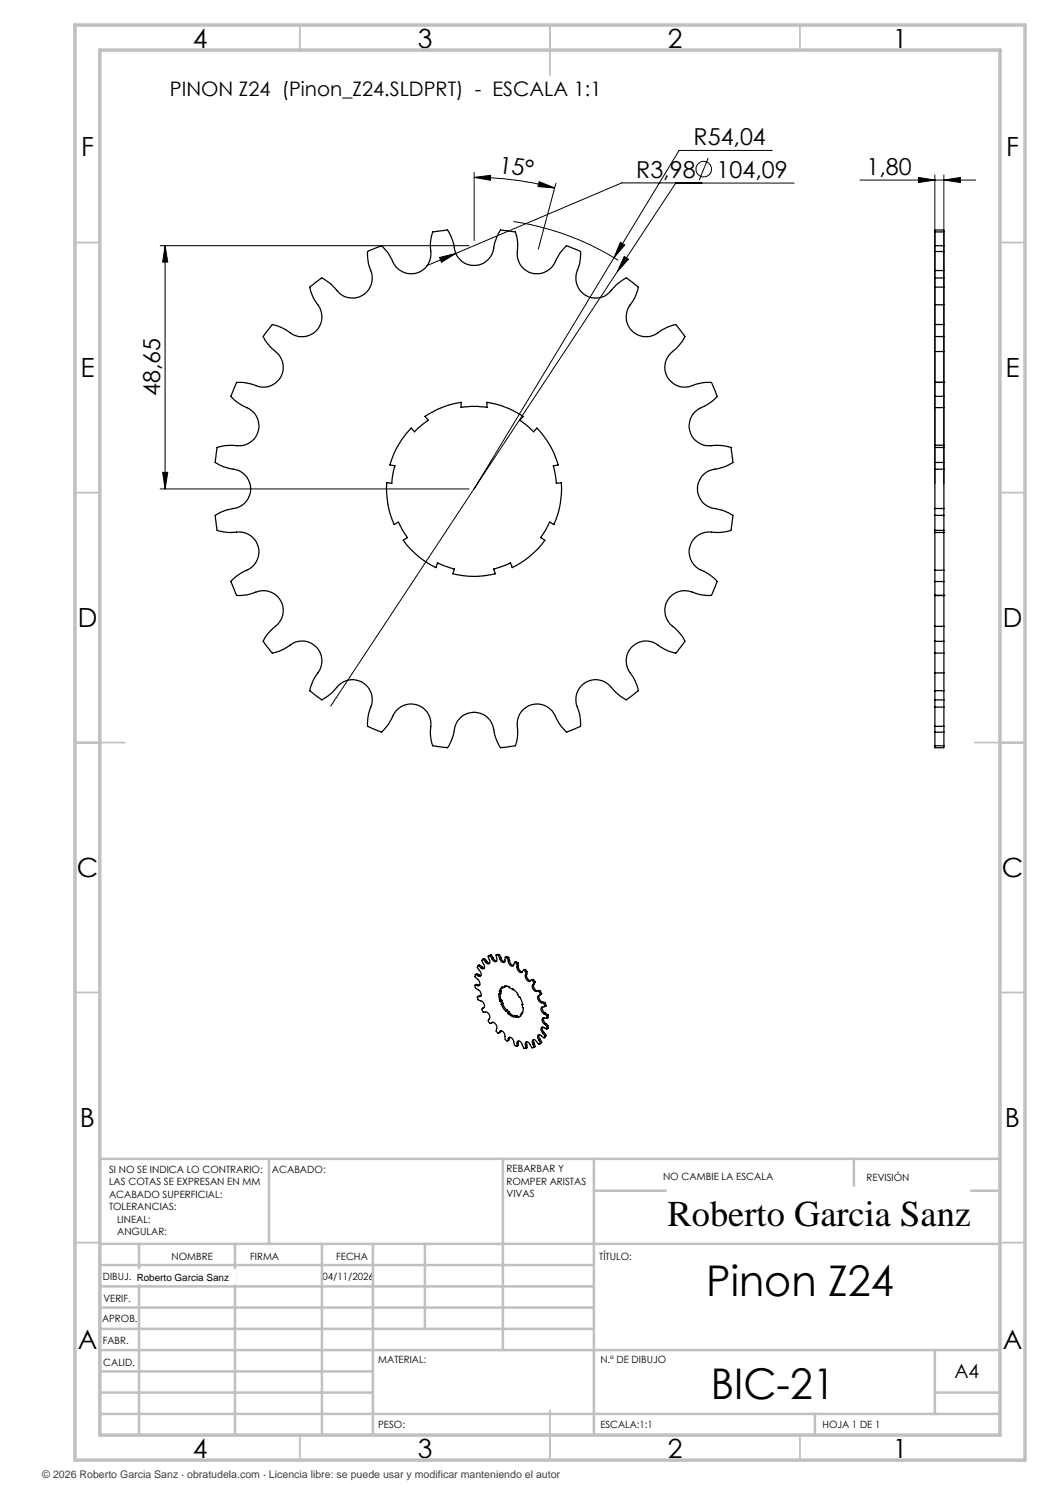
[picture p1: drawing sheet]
<svg xmlns="http://www.w3.org/2000/svg" width="210mm" height="297mm" viewBox="0 0 210 297" stroke-linecap="round" stroke-linejoin="round" font-family="sans-serif">
<g fill="none" stroke="#000" stroke-width=".2">
<path d="M94.8 35.5l3.3-.4v1zM94.8 35.5a62.4 62.4 0 0 1 16.1 2.1M94.8 34.5v13.6M107.8 36.3l3.1 1.3-3.3-.3zM111.2 36.6l-3.5 13.2M135.1 36.6l-11.6 17.7M141.6 31.6l-1.8 4.5M154.4 30.1h-18.6l-41 67.7M158.8 36.6h-34.4l-33.2 14.1M172 36h23.1M183.7 35.5l3.3 .5-3.3 .5zM187 35v61.8"/>
<path d="M188.8 36l3.3-.5v1zM188.8 35v61.8M32 49.1h61.8M33 49.1v48.7M33 49.1l.5 3.3h-1zM87.9 51.5l3.3-.8-2.9 1.8zM91.2 50.7l-5.9 2.5M102.7 44.3a54.5 54.5 0 0 1 20.9 7.8M123.5 54.3l-57.4 86.9M124.1 48.5l.9 .5-2.2 2.5zM124.8 51.3l.9 .6-2.2 2.4zM32 97.8h61.8"/>
<path d="M32.5 94.5h1l-.5 3.3z"/>
<circle cx="140.7" cy="33.8" r="1.56"/>
</g>
<g fill="none" stroke="#c0c0c0" stroke-width=".35">
<path d="M60 5v5M110 5v10M160 5v5M15 48.5h5M200 48.5h5M15 98.5h5M200 98.5h5M15 148.5h10M195 148.5h10M15 198.5h5M200 198.5h5M15 248.5h5"/>
<path d="M200 248.5h5M60 287v5M110 282v10M160 287v5"/>
</g>
<g fill="none" stroke="#c0c0c0" stroke-width=".5">
<path d="M53.8 231.8v17M100.6 231.8v38.2M118.8 231.8v55.2M118.8 238.2h81.2M170.8 231.8v6.4M200 231.8h-180v55.2M20 248.8h180M20 257.3h98.8M20 253h98.8M27.8 248.8v38.2M47 248.8v38.2M64.4 248.8v38.2"/>
<path d="M74.6 248.8v38.2M85 248.8v17M20 265.8h98.8M20 261.5h98.8M20 278.5h54.6M20 274.3h54.6M20 270h180M187 278.5h13M187 270v12.8M20 282.8h180M163 282.8v4.2"/>
</g>
<path d="M15 5h190v287h-190zM20 10h180v277h-180z" fill="none" stroke="#c0c0c0" stroke-width=".7"/>
<g fill="#000">
<path d="M107.8 36.3l3.1 1.3-3.3-.3zM94.8 35.5l3.3-.4v1z"/>
<path d="M124.8 51.3l-1.3 3 2.2-2.4zM87.9 51.5l.4 1 2.9-1.8zM124.1 48.5l-1.3 3 2.2-2.5zM183.7 35.5l3.3 .5-3.3 .5zM188.8 36l3.3-.5v1z"/>
<path d="M32.5 94.5h1l-.5 3.3zM33 49.1l.5 3.3h-1z"/>
</g>
<g fill="none" stroke="#000" stroke-width=".25">
<path d="M187 57.4v3.6M187 55.6v1.8M187 54.1v1.5M187 50.3v3.8M187 49.1v1.2M187 46.4v2.7M187 46.4v-.4h1.8v.4M187 57.4h1.8M187 55.6h1.8M187 54.1h1.8M187 50.3h1.8M187 49.1h1.8"/>
<path d="M187 46.4h1.8M188.8 57.4v3.6M188.8 55.6v1.8M188.8 54.1v1.5M188.8 50.3v3.8M188.8 49.1v1.2M188.8 46.4v2.7M54.5 64.9a9.6 9.6 0 0 1 4 2 4 4 0 0 0 5.1-1.1 4 4 0 0 0-.3-5.2l-.8-1.3-.6-1.9 2.4-1.8 .5 .2a10.2 10.2 0 0 1 3 2.7 4 4 0 0 0 5.2 .3 4 4 0 0 0 1-5.1l-.4-2-.1-1.4 2.8-1.2 .4 .4a11.1 11.1 0 0 1 2.1 3.4 4 4 0 0 0 5 1.5 4 4 0 0 0 2.3-4.6v-1.5l.4-1.9 3-.4 .3 .4a10.9 10.9 0 0 1 1.2 3.9 4 4 0 0 0 4.4 2.8 4 4 0 0 0 3.4-3.9l.6-1.9 .7-1.3 3 .4 .1 .5a9.4 9.4 0 0 1 .2 4 4 4 0 0 0 3.5 3.8 4 4 0 0 0 4.4-2.8l.7-1.3 1.3-1.5 2.8 1.2v.5a9.6 9.6 0 0 1-.8 3.9 4 4 0 0 0 2.4 4.6 4 4 0 0 0 4.9-1.6l1-1 1.7-1.1 2.4 1.8-.1 .5a9.5 9.5 0 0 1-1.9 3.6 4 4 0 0 0 1.1 5.1 4 4 0 0 0 5.2-.4l1.3-.7 1.8-.6 1.9 2.4-.2 .4a10.2 10.2 0 0 1-2.7 3 4 4 0 0 0-.3 5.2 4 4 0 0 0 5.1 1l1.9-.4h1.5l1.1 2.8-.3 .3a10.2 10.2 0 0 1-3.4 2.2 4 4 0 0 0-1.5 5 4 4 0 0 0 4.6 2.3h1.9l1.5 .4 .4 3-.4 .2a10.9 10.9 0 0 1-3.9 1.3 4 4 0 0 0-2.8 4.4 4 4 0 0 0 3.9 3.4l1.5 .4 1.7 .9-.4 3-.5 .1a10.5 10.5 0 0 1-4 .2 4 4 0 0 0-3.9 3.5 4 4 0 0 0 2.9 4.3l1.7 1.1 1 1-1.1 2.8h-.5a10.3 10.3 0 0 1-3.9-.9 4 4 0 0 0-4.7 2.4 4 4 0 0 0 1.7 5l1.3 1.4 .8 1.3-1.9 2.3-.4-.1a10.1 10.1 0 0 1-3.6-1.8 4 4 0 0 0-5.1 1.1 4 4 0 0 0 .3 5.2l.8 1.3 .6 1.8-2.4 1.9-.5-.3a10.2 10.2 0 0 1-3-2.7 4 4 0 0 0-5.1-.2 4 4 0 0 0-1.1 5.1l.5 1.9v1.5l-2.8 1.1-.3-.3a11.1 11.1 0 0 1-2.2-3.4 4 4 0 0 0-5-1.6 4 4 0 0 0-2.3 4.7v1.4l-.4 2-3 .3-.3-.3a10.8 10.8 0 0 1-1.2-3.9 4 4 0 0 0-4.4-2.8 4 4 0 0 0-3.4 3.9l-.6 1.9-.7 1.2-3-.3-.1-.5a9.5 9.5 0 0 1-.2-4 4 4 0 0 0-3.5-3.9 4 4 0 0 0-4.3 2.9l-.8 1.3-1.3 1.4-2.8-1.1v-.5a9.6 9.6 0 0 1 .9-4 4 4 0 0 0-2.4-4.6 4 4 0 0 0-5 1.7l-1.4 1.3-1.3 .8-2.4-1.9 .2-.4a10.2 10.2 0 0 1 1.8-3.6 4 4 0 0 0-1.1-5.1 4 4 0 0 0-5.2 .3l-1.7 .9-1.4 .4-1.9-2.3 .2-.5a10.7 10.7 0 0 1 2.8-3 4 4 0 0 0 .2-5.2 4 4 0 0 0-5.1-1l-1.4 .4-2 .1-1.1-2.8 .3-.4a10.9 10.9 0 0 1 3.4-2.1 4 4 0 0 0 1.6-5 4 4 0 0 0-4.7-2.3h-1.5l-1.9-.4-.4-3 .5-.3a9.3 9.3 0 0 1 3.8-1.2 4 4 0 0 0 2.8-4.4 4 4 0 0 0-3.9-3.4l-1.4-.4-1.8-.9 .4-3 .5-.1a11.5 11.5 0 0 1 4-.3 4 4 0 0 0 3.9-3.5 4 4 0 0 0-2.9-4.3l-1.7-1-1-1 1.1-2.8h.5a10.3 10.3 0 0 1 4 .8 4 4 0 0 0 4.6-2.4 4 4 0 0 0-1.7-4.9l-1.3-1.5-.8-1.2zM187 76.5v2.8M187 79.3v2.2M187 76.5h.1M187 70.3v6.2"/>
<path d="M187 67.3v3M187 64.9v2.4M187 61v3.9M187 76.5h1.8M187 79.3h1.8M187 70.3h1.8M187 67.3h1.8M187 64.9h1.8M187 61h1.8M188.8 76.5v2.8M188.8 79.3v2.2M188.8 76.5h.1"/>
<path d="M188.8 70.3v6.2M188.8 67.3v3M188.8 64.9v2.4M188.8 61v3.9M82.2 85.6l.7 .8 1.3-1.3 1.5-1-.7-.8a18.2 18.2 0 0 1 7.2-2.8v1a16 16 0 0 1 5.2 0v-1a18.2 18.2 0 0 1 7.2 2.8l-.6 .8 1.4 1 1.3 1.3 .7-.8a17.9 17.9 0 0 1 4.3 7.4l-1 .2 .6 3.5 1-.2a17.1 17.1 0 0 1-1.5 8.4l-.9-.5-.8 1.6-1 1.5 .9 .6a17.5 17.5 0 0 1-6.6 5.4l-.3-.9-1.2 .5-2.2 .7 .4 1a17.3 17.3 0 0 1-8.5 0l.3-1-2.1-.7-1.3-.5-.3 .9a17.5 17.5 0 0 1-6.6-5.4l.9-.6-1-1.5-.8-1.6-.9 .5a17.1 17.1 0 0 1-1.4-8.4l1 .2 .2-2.2 .4-1.3-1-.2a17.9 17.9 0 0 1 4.2-7.4zM187 92.5v1.3M187 89.5v3M187 89v.5M187 93.8v7.9M187 81.5v7.5M187 89h1.8M187 93.8h1.8"/>
<path d="M187 92.5h1.8M187 89.5h1.8M187 81.5h1.8M188.8 92.5v1.3M188.8 89.5v3M188.8 89v.5M188.8 93.8v7.9M188.8 81.5v7.5M187 103.1v3M187 101.7v1.4M187 106.1v.4M187 114v2.3"/>
<path d="M187 116.3v2.8M187 106.5v7.5M187 119.1h.1M187 119.1v6.2M187 106.5h1.8M187 119.1h1.8M187 106.1h1.8M187 103.1h1.8M187 101.7h1.8M187 114h1.8M187 116.3h1.8M188.8 103.1v3"/>
<path d="M188.8 101.7v1.4M188.8 106.1v.4M188.8 114v2.3M188.8 116.3v2.8M188.8 106.5v7.5M188.8 119.1h.1M188.8 119.1v6.2M187 128.3v2.3M187 125.3v3M187 130.6v4M187 138.1v1.9M187 134.6v3.5"/>
<path d="M187 140v1.4M187 125.3h1.8M187 128.3h1.8M187 130.6h1.8M187 134.6h1.8M187 138.1h1.8M187 140h1.8M188.8 128.3v2.3M188.8 125.3v3M188.8 130.6v4M188.8 138.1v1.9M188.8 134.6v3.5"/>
<path d="M188.8 140v1.4M187 141.4v3.9M187 145.3v1.1M187 146.4v2.8M187 149.2v.3h1.8v-.3M187 141.4h1.8M187 145.3h1.8M187 146.4h1.8M187 149.2h1.8M188.8 141.4v3.9M188.8 145.3v1.1M188.8 146.4v2.8"/>
<path d="M95 197.1a1.03 1.03 0 0 0 .8 1l.4 .7a.37 .37 0 0 1-.3 .5M95 197.1h.5M95.1 194.9a.65 .65 0 0 0 .4 1 .74 .74 0 0 1 .2 1.3l-.2-.1M95.1 194.9l.5 .3M95.1 194.9l.3-.1 .4 .2M95.6 193.1v.1a.66 .66 0 0 0 .4 1l.2 .6a.36 .36 0 0 1-.2 .5 .36 .36 0 0 1-.4-.1M95.6 193.1l.5 .4M95.6 193.1l.2-.1 .6 .4M95.8 197h.2M95.8 197l-.5-.1-.3 .2M95.8 197l-.3 .1M95.8 195l.4 .1"/>
<path d="M95.8 195l-.2 .2M95.9 199.3h-.1a.37 .37 0 0 0-.3 .4 .37 .37 0 0 0 .3 .4 1.02 1.02 0 0 1 .9 1.5M96.1 199.2l-.6 .2M96.1 199.2l-.2 .1M96.1 199.2h.1M96.4 193.4l.4 .2M96.4 193.4l-.3 .1M96.6 191.8l-.1 .1a.7 .7 0 0 0 .3 1v.1a.45 .45 0 0 1 0 .7 .45 .45 0 0 1-.7-.2M96.6 191.8l.5 .6M96.6 191.8l.3-.1 .4 .5M97.3 192.2l.6 .4M97.3 192.2l-.2 .2"/>
<path d="M97.6 191.2v.1a1.48 1.48 0 0 1 .2 1.5h-.3l-.4-.4M98 191.1l-.4 .1M98 191.1l.4 .7M98.2 191l.4 .6M98.2 191l-.6 .2M98.2 191l-.2 .1M98.6 191.6l.3 .4 .4 .2M98.6 191.6l-.2 .2M99.2 191l.1 .6a.46 .46 0 0 1-.1 .7 .46 .46 0 0 1-.7-.3l-.1-.2M99.2 191l.4 .1M99.6 191.1l.3 .6M99.9 190.9l.3 .7"/>
<path d="M99.9 190.9l-.7 .1M99.9 198.2l.1 .1M99.9 190.9l-.3 .2M99.9 198.9l-.1-.1v.3l.2 1.1M100 198.3l-.1 .6M100 198.8l.2 1.3M100.1 198.1l-.2 .1M100.1 198.1l.2 .1M100.2 191.6l.4 .6 .4 .2M100.2 191.6l-.3 .1M100.3 198.2l-.1 .5-.3 .2M100.3 198.2l-.3 .1"/>
<path d="M100.5 197.4l-.6 .8M100.5 197.4l-.4 .7M100.5 197.4v.2M100.6 197.5l-.1 .1M100.9 197.4v-.2h.1a.94 .94 0 0 1 1 .4l.6 .3M100.9 197.4l-.4 .2M101.1 191.4l-.1 .4a.48 .48 0 0 1-.3 .7 .48 .48 0 0 1-.6-.4l-.2-.4M101.1 191.4l.4 .2M101.1 191.4l.3-.1 .3 .2M101.1 197.2l-.2 .2M101.5 191.6l.2 .7M101.7 192.3a.75 .75 0 0 0 1 .8l.2-.6"/>
<path d="M101.7 191.5l.2 .7M101.7 191.5l-.2 .1M101.9 192.2l.3 .6 .5 .3M101.9 192.2l-.2 .1M102.6 197.9v-.1l.6 .6 .7 1.1 .1-.1 .6 1.5h-.2M102.7 197.9h-.1M102.9 192.5l.5 .3M102.9 192.5l.3-.2 .4 .3M103.4 192.8v.6M103.4 193.4a.96 .96 0 0 0 1 1.1 .39 .39 0 0 1 .4-.4 .39 .39 0 0 1 .4 .3M103.6 192.6l.1 .7M103.6 192.6l-.2 .2"/>
<path d="M103.7 193.3l.2 .7 .6 .4M103.7 193.3l-.3 .1M105 193.9l.4 .4M105 193.9h.1M105 193.9l-.3 .2M105.1 195a.81 .81 0 0 0 .1 .9 .81 .81 0 0 0 .9 .2l.3-.1M105.2 194.4l-.1 .6M105.3 194.9a1.01 1.01 0 0 0 .8 1.2M105.3 194.9l-.2 .1M105.4 194.3l-.1 .6M105.4 194.3l-.2 .1M106.4 196l.4 .5"/>
<path d="M106.5 197a1.01 1.01 0 0 0 .8 1.3M106.7 195.9l.3 .5M106.7 195.9l-.5 .2M106.7 195.9l-.3 .1M106.8 196.5l-.3 .5M106.8 196.8a.96 .96 0 0 0 .8 1.4M106.8 196.8l-.3 .2M107 196.4l-.2 .4M107 196.4l-.2 .1M107.3 198.3h.5M107.6 198.2h.5M107.6 198.2l-.3 .1"/>
<path d="M107.8 198.3l.3 .6M108.1 198.2l.2 .5M108.1 198.2l-.3 .1M108.1 198.9a.79 .79 0 0 0-.4 1.2l.6 .5M108.3 198.7l-.1 .2a.8 .8 0 0 0-.4 .8 .8 .8 0 0 0 .6 .7h.1M108.3 198.7l-.2 .2M96.7 201.6h-.1a.46 .46 0 0 0-.2 .5 .46 .46 0 0 0 .4 .3 .99 .99 0 0 1 1 .6 .99 .99 0 0 1-.2 1.1 .46 .46 0 0 0 .3 .5 .46 .46 0 0 0 .5-.1M96.8 201.5l-.1 .1M96.8 201.5l-.2 .1M98.4 204.5a.98 .98 0 0 1 .9 1.5l-.1 .3 .4 .4 .3-.4M98.5 204.5h-.1M98.5 204.5l-.2 .1"/>
<path d="M99.9 206.3a.71 .71 0 0 1 .8 .1 .71 .71 0 0 1 .3 .7 .89 .89 0 0 0 .5 1.1M100.1 200.2l.3 .6M100.1 200.2h-.1M100.2 206.2l-.5 .5M100.2 206.2l-.3 .1M100.2 200.1l-.2 .1M100.2 200.1h.2M100.2 206.2h.1M100.4 200.8l-.2 .1 .6 .9 .3 .5 .1-.2M100.4 200.1l.2 .6-.2 .1M100.4 200.1l-.3 .1M100.5 200.8l.9 1.3"/>
<path d="M101.2 202.1l.5 .5M101.2 202.1l.3-.1 .4 .5M101.6 202.7l1.2 .7v-.2M101.7 207.7a.55 .55 0 0 1 .6-.2 .55 .55 0 0 1 .4 .6v.1a.92 .92 0 0 0 .6 1l.1 .1M101.7 207.7l-.2 .5M101.7 202.6l-.1 .1M101.9 202.6l.9 .6M101.9 202.6l-.3 .1M101.9 207.6l-.2 .5-.2 .1M101.9 202.5l-.2 .1M101.9 202.5v.1M101.9 207.6l-.2 .1"/>
<path d="M102 207.5l-.1 .1M102.8 203.2l.4 .1M103.2 203.3l.1 .2M103.4 208.7a.43 .43 0 0 1 .4-.5 .43 .43 0 0 1 .4 .3l.1 .1a1.21 1.21 0 0 0 .7 1.1h.2M103.4 208.7v.6M103.5 203.2l-.5-.1-.2 .1M103.5 203.2l-.3 .1M103.5 203.2v.1M103.5 203.3l-.2 .2M103.7 208.5l-.1 .6-.2 .2M103.7 208.5l-.3 .2M103.7 208.2v.3"/>
<path d="M104 203.3h-.5M104.3 202.6l-.2 .3a.63 .63 0 0 1-.8 .6M104.4 200.9l.2 1.2-.2 .7-.1-.2M104.5 200.8l-.1 .1M104.5 202.5l-.2 .1M105.1 209a.45 .45 0 0 1 .2-.7 .45 .45 0 0 1 .6 .4l.5 .9 .4-.1M105.1 209l.1 .7M105.3 208.3v.6M105.3 208.9a.55 .55 0 0 1-.1 .8M105.3 208.9l-.2 .1M106.5 208.8v-.1a.47 .47 0 0 1 .2-.8 .47 .47 0 0 1 .6 .4l.5 .6M106.5 208.8l.3 .7"/>
<path d="M106.8 207.9v.7M106.8 208.6l.2 .7-.2 .2M106.8 208.6l-.3 .2M107.7 208l.4 .6M107.8 206.9v.5l.2 .4M108 207.8l.3 .7M108 207.8l-.3 .2M108.1 208.6l-.3 .3M108.3 200.6l.5 .1M108.3 208.5l-.5 .4M108.3 208.5l-.2 .1M108.5 200.4l.6 .2"/>
<path d="M108.5 201.4v.5l.3 .6 .3 .1M108.5 205.4l-.1 .4 .4 .7M108.5 200.4l-.2 .2M108.5 206.6l.5 .6M108.7 203.5v.6l.4 .6M108.8 200.7l.1 .2a.39 .39 0 0 1-.1 .5 .39 .39 0 0 1-.5 0l-.1 .2 .1 .6 .5 .6M108.8 207.6l-.5-.4a.44 .44 0 0 0-.6-.3 .44 .44 0 0 0-.1 .7l.1 .4M108.8 206.5l.4 .6M108.8 206.5l-.3 .1M108.8 202.8l.6 .4M108.9 204.9l.5 .4M109 207.2l-.2 .4"/>
<path d="M109.1 200.6l.1 .6M109.1 202.6l.5 .4M109.1 200.6l-.3 .1M109.1 202.6l-.3 .2M109.1 204.7l.5 .5M109.1 204.7l-.2 .2M109.2 207.1l-.1 .3-.3 .2M109.2 201.2l-.3 .1M109.2 201.2h.1M109.2 207.1l-.2 .1M109.4 203.2v.5M109.4 205.8h-.1a.74 .74 0 0 0-1.1-.1l.1 .5 .2 .4"/>
<path d="M109.4 203.7h-.3a.45 .45 0 0 0-.6-.1 .45 .45 0 0 0 0 .7l.4 .6M109.4 205.3v.5M109.6 203v.5l-.2 .2M109.6 203l-.2 .2M109.6 205.2v.5l-.2 .1M109.6 205.2l-.2 .1"/>
</g>
<g fill="#fff" stroke="#fff" stroke-width=".35">
<path d="M27.3 254h19.7v2.7h-19.7z"/>
<path d="M133.5 237.5h60.4v9.9h-60.4z"/>
</g>
<g font-size="8.5">
<text x="141.2" y="259.3">Pinon Z24</text>
<text x="142.2" y="279.7">BIC-21</text>
</g>
<text font-size="7.3" x="133.5" y="245.1">Roberto Garcia Sanz</text>
<g font-size="5.3">
<text x="38.5" y="9.5">4</text>
<text x="83.5" y="9.5">3</text>
<text x="133.6" y="9.5">2</text>
<text x="178.6" y="9.5">1</text>
<text x="16.2" y="31.2">F</text>
<text x="201.2" y="31.2">F</text>
<text x="16.1" y="75.5">E</text>
<text x="201.1" y="75.5">E</text>
<text x="15.5" y="125.5">D</text>
<text x="200.5" y="125.5">D</text>
<text x="15.4" y="175.5">C</text>
<text x="200.4" y="175.5">C</text>
<text x="16" y="225.5">B</text>
<text x="201" y="225.5">B</text>
<text x="15.5" y="269.7">A</text>
<text x="200.5" y="269.7">A</text>
<text x="38.5" y="291.5">4</text>
<text x="83.5" y="291.5">3</text>
<text x="133.6" y="291.5">2</text>
<text x="178.6" y="291.5">1</text>
</g>
<g font-size="4.7">
<text x="138.7" y="29.1">R54,04</text>
<text x="99.6" y="34.5" transform="rotate(7 99.6 34.5)">15°</text>
<text x="127.2" y="35.6">R3,98</text>
<text x="143.3" y="35.5">104,09</text>
<text x="173.3" y="35">1,80</text>
<text x="32" y="79.3" transform="rotate(-90 32 79.3)">48,65</text>
</g>
<text font-size="4" x="34" y="19.1">PINON Z24 (Pinon_Z24.SLDPRT) - ESCALA 1:1</text>
<text font-size="3.9" x="190.9" y="275.5">A4</text>
<text font-size="2.1" fill="#404040" x="8.5" y="295.6">© 2026 Roberto Garcia Sanz · obratudela.com · Licencia libre: se puede usar y modificar manteniendo el autor</text>
<g font-size="2">
<text x="21.8" y="234.6">SI NO SE INDICA LO CONTRARIO:</text>
<text x="21.8" y="237.1">LAS COTAS SE EXPRESAN EN MM</text>
<text x="21.8" y="239.6">ACABADO SUPERFICIAL:</text>
<text x="54.4" y="234.6">ACABADO:</text>
<text x="101.3" y="234.5">REBARBAR Y</text>
<text x="101.3" y="237">ROMPER ARISTAS</text>
<text x="101.3" y="239.5">VIVAS</text>
<text x="132.6" y="236">NO CAMBIE LA ESCALA</text>
<text x="173.3" y="236.2">REVISIÓN</text>
<text x="21.8" y="242.1">TOLERANCIAS:</text>
<text x="23.4" y="244.6">LINEAL:</text>
<text x="23.4" y="247.1">ANGULAR:</text>
<text x="34.3" y="252">NOMBRE</text>
<text x="50" y="251.9">FIRMA</text>
<text x="67.2" y="251.9">FECHA</text>
<text x="119.9" y="251.9">TÍTULO:</text>
<text x="20.6" y="256.1">DIBUJ.</text>
<text x="27.3" y="256.1">Roberto Garcia Sanz</text>
<text x="64.5" y="255.9">04/11/2026</text>
<text x="20.7" y="260.3">VERIF.</text>
<text x="20.4" y="264.4">APROB.</text>
<text x="20.5" y="268.8">FABR.</text>
<text x="20.7" y="273.1">CALID.</text>
<text x="75.6" y="272.5">MATERIAL:</text>
<text x="120.1" y="272.5">N.º DE DIBUJO</text>
<text x="75.6" y="285.5">PESO:</text>
<text x="120.1" y="285.6">ESCALA:1:1</text>
<text x="164.5" y="285.6">HOJA 1 DE 1</text>
</g>
</svg>
